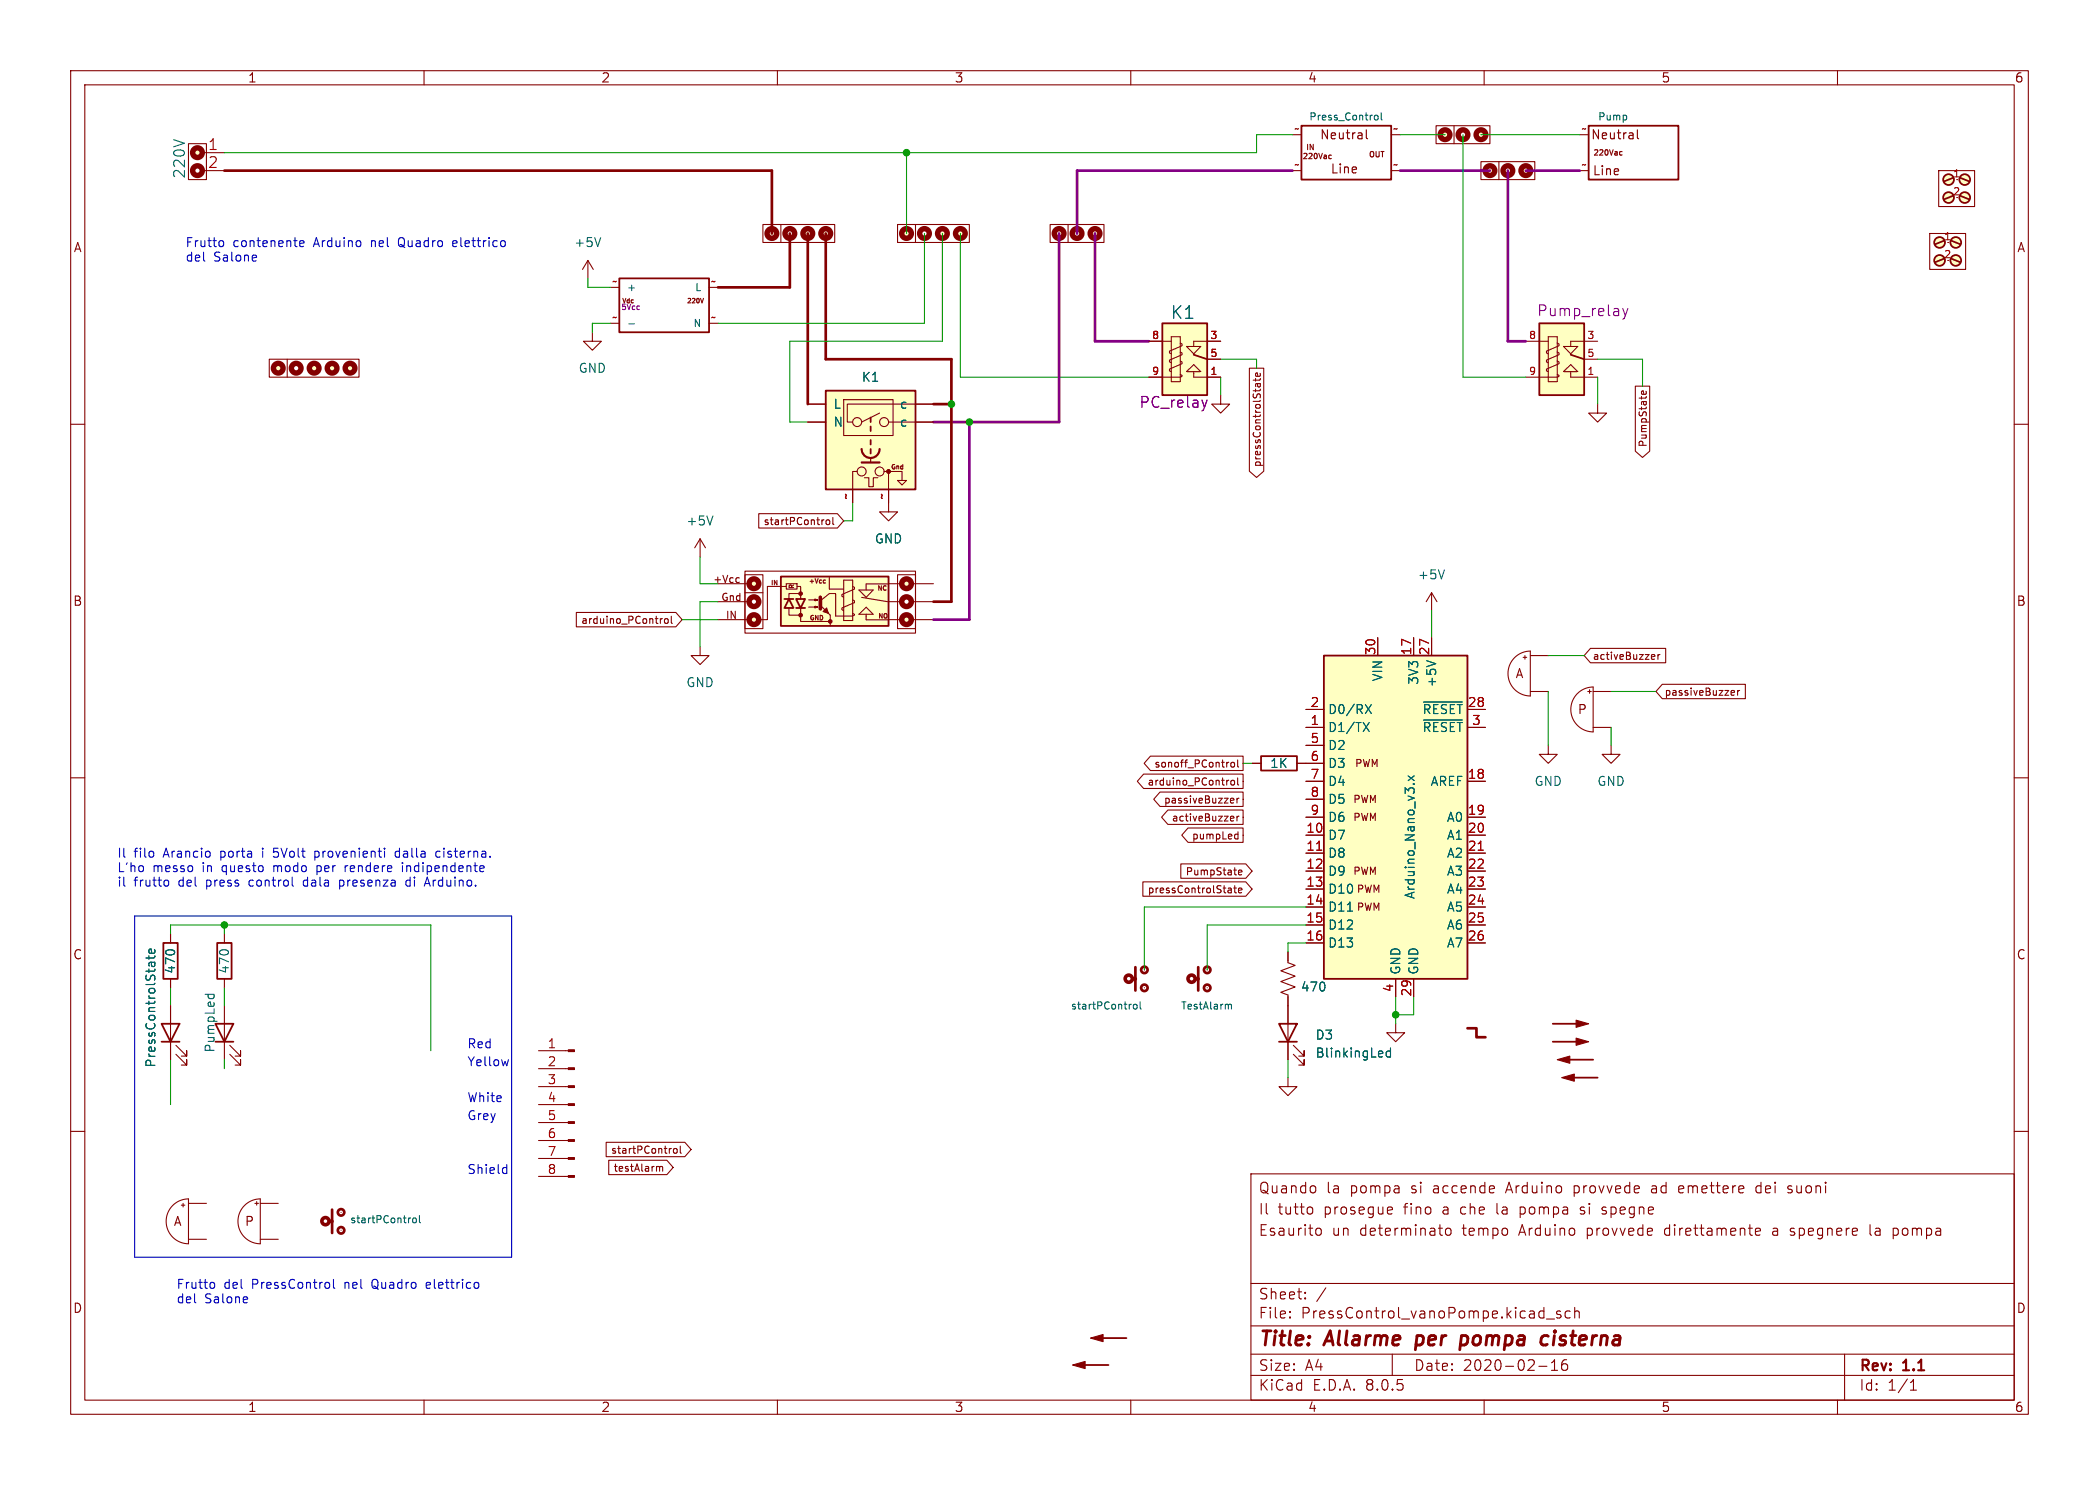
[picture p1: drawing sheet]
<svg xmlns="http://www.w3.org/2000/svg" width="297mm" height="210mm" viewBox="0 0 297 210" stroke-linecap="round" stroke-linejoin="round" font-family="sans-serif">
<g fill="none" stroke="#840000" stroke-width=".15">
<path d="M10 10h277v190h-277zM12 12h273v186h-273zM60 10v2M110 10v2M160 10v2M210 10v2M260 10v2M26.7 20.3h2.5v5.1h-2.5zM28.6 21.6h3.1M28.6 24.1h3.1M83.2 36.8l.7 1.3M83.2 36.8v2.6"/>
<path d="M83.2 36.8l-.8 1.3M107.9 31.8h10.2v2.5h-10.2zM110.5 31.8v2.5M10 60h2M38.1 50.8h12.7v2.5h-12.7zM40.6 50.8v2.5M83.8 47v1.3h-1.3l1.3 1.2 1.3-1.2h-1.3M86.4 40.6h1.2M86.4 45.7h1.2M99.5 42.2l-.2 .6M100.3 40.6h1.3M100.3 45.7h1.3"/>
<path d="M285 60h2M10 110h2M177.2 108h1.2M183.5 108h1.3M285 110h2M24.1 132.1v1.3M24.1 138.4v1.3M31.7 132.1v1.3M31.7 138.4v1.3M182.2 134.6v1.5l1.1 .4-2.1 .8 2.1 .7-2.1 .8 2.1 .8-2.1 .7 1 .4v9.2M10 160h2M24.1 142.2v7.7"/>
<path d="M24.9 149.1l1.5 1.5v-.7v.7h-.7M24.9 147.8l1.5 1.6v-.8v.8h-.7M31.7 142.2v7.7M32.5 149.1l1.5 1.5v-.7v.7h-.7M32.5 147.8l1.5 1.6v-.8v.8h-.7M76.2 158.8h4.2M76.2 156.2h4.2M76.2 153.7h4.2M76.2 151.1h4.2M76.2 148.6h4.2M182.2 152.4v1.3h1.3l-1.3 1.2-1.2-1.2h1.2M183 149.1l1.5 1.5v-.7v.7h-.7"/>
<path d="M183 147.8l1.5 1.6v-.8v.8h-.7M197.5 144.8v1.3h1.3l-1.3 1.2-1.3-1.2h1.3M285 160h2M76.2 166.4h4.2M76.2 163.8h4.2M76.2 161.3h4.2M177 166h108v32h-108zM185.5 170.7l.2 .3v.4l-.2 .3M186 167.8l.2 .2v.4l-.2 .2M186.3 173.8a.41 .41 0 0 1 .7 .2v.4a.41 .41 0 0 1-.7 .2M196.5 170.7l.5 .1v.3l-.7 .1M197 171.6l-.5 .1"/>
<path d="M204.6 173.8a.41 .41 0 0 1 .4-.1 .41 .41 0 0 1 .3 .3v.4a.41 .41 0 0 1-.4 .3 .41 .41 0 0 1-.4-.3zM215.1 170.7v1.5M215.1 171.6l.1 .1M215.2 170.7l-.1 .1M223.6 171.6l.4 .1M223.8 170.7l-.2 .2 .1 .2 .1 .1M226.7 171.6l.4 .1M227.1 170.7l-.4 .1v.1v.2l.4 .1M233.7 168.2v.1v.3M238 167.7h-.3l-.2 .2 .1 .7 .4 .1M238.2 168.1l-.7 .1M248.4 174.2l.7-.1-.1-.3-.4-.1-.2 .2 .1 .7 .1 .1 .4-.1"/>
<path d="M249 167.7l-.4 .1-.1 .2v.6l.2 .1h.3M250.9 174.2l-.1 .1 .1 .3M253 168.6l.1 .1 .4-.1M253.3 174.6l.4 .1M253.3 174l.2 .2M253.5 173.7l-.2 .2M253.5 167.8l-.3-.1-.2 .2v.2l.5 .2M264.6 173.2v1.3l.2 .2M267.9 173.8l.1-.1 .5 .1M267.9 174.6l.1 .1 .5-.1M267.9 173.7v1.5M60 198v2"/>
<path d="M110 198v2M160 198v2M177 194.5h108M177 191.5h108M177 187.5h108M177 181.5h108M182.5 186.3h.1l-.1 .1M182.5 186.3v.1M182.5 185.5v.1M182.5 185.5h.1l-.1 .1M184.7 183.6v.1M184.7 183.6h-.1l.1 .1"/>
<path d="M184.7 182.8v.1M184.7 182.8h-.1l.1 .1M187.6 182.1l-1.3 2M197 191.5v3M210 198v2M217.7 193.2h1.2M218.8 186.5h1.2M219.5 193.8h.9M219.5 192.7l.5-.4v1.5M220.8 185.5l-.3-.1-.3 .2 .1 .2 .5 .2 .1 .1-.1 .2-.1 .1-.5-.1M221.7 192.3a.59 .59 0 0 0-.7 .6v.6l.1 .2 .4 .1 .2-.1 .1-.5-.1-.3h-.5l-.2 .3M222.2 185.5l-.5-.1-.2 .3v.4l.1 .2 .1 .1 .5-.1"/>
<path d="M222.8 185.5a.37 .37 0 0 1 .7 .1v.8M222.8 184.9v1.5M260 198v2M261 191.5v6.5M270.3 196.6h.9M270.3 195.5l.4-.4v1.5"/>
</g>
<path d="M200.5 188.9l-.2 2M206.6 190.1l.2 .1 .6-.1M206.8 189l.2-.1 .6 .1M218.3 189l.2-.1 .6 .1M218.9 190.1l-.6 .1M219.9 188.9l-.1 1.3" fill="none" stroke="#840000" stroke-width=".4"/>
<path d="M87.6 39.4h12.7v7.6h-12.7zM178.4 106.9h5.1v2.1h-5.1zM23.1 133.4h2v5h-2zM30.7 133.4h2.1v5h-2.1zM22.9 144.8h2.5l-1.3 2.5zM22.9 147.3h2.5M30.5 144.8h2.5l-1.3 2.5zM30.5 147.3h2.5M181 144.8h2.5l-1.3 2.5zM181 147.3h2.5M152.8 193h4" fill="none" stroke="#840000" stroke-width=".25"/>
<g fill="none" stroke="#006464" stroke-width=".15">
<path d="M85 33.6l-.4 1.3M89 45.8h.8M21.1 135.2v.5M21.4 136.1v.1M21.9 136.1v.1M21.9 134.3v.3l-.2 .2h-.6v-.5l.3-.1 .1 .6M21.9 136.1h-.6l-.2 .2M21.9 135.2v.2l-.2 .1h-1.1M29 140.6h1.3M29.5 140.6v.4M30.2 140.6l.1 .4M196.7 148.2v1.3"/>
<path d="M196.7 148.7l-.3-.1-.3 .3v.3l.2 .2h.4"/>
</g>
<g fill="#840000" stroke="#840000" stroke-width=".15">
<path d="M80.4 166.2h.9v.3h-.9z"/>
<path d="M80.4 163.7h.9v.3h-.9z"/>
<path d="M80.4 161.2h.9v.2h-.9z"/>
<path d="M80.4 158.6h.9v.3h-.9z"/>
<path d="M80.4 156.1h.9v.2h-.9z"/>
<path d="M80.4 153.5h.9v.3h-.9z"/>
<path d="M80.4 151h.9v.3h-.9z"/>
<path d="M80.4 148.5h.9v.2h-.9z"/>
<path d="M151.8 193l1.7-.5v1z"/>
</g>
<g fill="#ffffc2" stroke="#ffffc2" stroke-width=".14">
<circle cx="49.5" cy="52.1" r=".69"/>
<circle cx="47" cy="52.1" r=".69"/>
<circle cx="44.4" cy="52.1" r=".69"/>
<circle cx="39.4" cy="52.1" r=".69"/>
<circle cx="27.9" cy="21.6" r=".69"/>
<circle cx="116.8" cy="33" r=".69"/>
<circle cx="114.3" cy="33" r=".69"/>
<circle cx="109.2" cy="33" r=".69"/>
</g>
<g fill="none" stroke="#840000" stroke-width=".76">
<circle cx="27.9" cy="24.1" r=".69"/>
<circle cx="27.9" cy="21.6" r=".69"/>
<circle cx="109.2" cy="33" r=".69"/>
<circle cx="111.8" cy="33" r=".69"/>
<circle cx="114.3" cy="33" r=".69"/>
<circle cx="116.8" cy="33" r=".69"/>
<circle cx="39.4" cy="52.1" r=".69"/>
<circle cx="41.9" cy="52.1" r=".69"/>
<circle cx="44.4" cy="52.1" r=".69"/>
<circle cx="47" cy="52.1" r=".69"/>
<circle cx="49.5" cy="52.1" r=".69"/>
</g>
<path d="M187.3 92.7h20.3v45.7h-20.3z" fill="#ffffc2"/>
<path d="M187.3 92.7h20.3v45.7h-20.3z" fill="none" stroke="#840000" stroke-width=".25"/>
<g fill="none" stroke="#840000" stroke-width=".15">
<path d="M209.5 22.9h7.7v2.5h-7.7zM212.1 22.9v2.5M194.9 90.2v2.5M200 90.2v2.5M202.6 90.2v2.5M184.8 102.9h2.5M184.8 118.1h2.5M184.8 110.5h2.5M184.8 115.6h2.5M184.8 100.3h2.5M184.8 105.4h2.5M184.8 108h2.5"/>
<path d="M184.8 113h2.5M207.6 102.9h2.6M207.6 118.1h2.6M207.6 110.5h2.6M207.6 115.6h2.6M207.6 100.3h2.6M184.8 120.7h2.5M184.8 123.2h2.5M184.8 125.7h2.5M184.8 128.3h2.5M184.8 130.8h2.5M184.8 133.4h2.5"/>
<path d="M197.5 138.4v2.6M200 138.4v2.6M207.6 120.7h2.6M207.6 123.2h2.6M207.6 125.7h2.6M207.6 128.3h2.6M207.6 130.8h2.6M207.6 133.4h2.6"/>
</g>
<path d="M193.2 99.6l.8 1.3M194 99.6l-.8 1.3M201.4 99.3h5.5M201.9 93.4l1.2 .5M192.9 102.2l.8 1.2M193.7 102.2l-.8 1.2M199.2 109.7l.9 .7M200 110.9h.1M200.1 109.7l-.9 .7M201.4 101.8h5.5M190.7 128.8h.7" fill="none" stroke="#006464" stroke-width=".15"/>
<path d="M186.3 120.2h.7M209.2 120.2h.7" fill="none" stroke="#a90000" stroke-width=".15"/>
<g fill="#ffffc2" stroke="#ffffc2" stroke-width=".14">
<circle cx="215.9" cy="24.1" r=".69"/>
<circle cx="210.8" cy="24.1" r=".69"/>
</g>
<g fill="none" stroke="#840000" stroke-width=".76">
<circle cx="210.8" cy="24.1" r=".69"/>
<circle cx="213.4" cy="24.1" r=".69"/>
<circle cx="215.9" cy="24.1" r=".69"/>
</g>
<path d="M164.5 45.7h6.3v10.2h-6.3z" fill="#ffffc2"/>
<g fill="none" stroke="#840000" stroke-width=".25">
<path d="M184.1 17.8h12.7v7.6h-12.7zM224.8 17.8h12.7v7.6h-12.7zM275.1 36.6l-1.3 .5M275.1 34l-1.3 .5M276.1 36.6l1.3 .5M276.1 34l1.3 .5M276.4 27.7l-1.3 .5M276.4 25.1l-1.3 .6M277.4 27.7l1.2 .5M277.4 25.1l1.2 .6M164.5 45.7h6.3v10.2h-6.3zM168.9 50.2l1.9 .6"/>
<circle cx="274.4" cy="34.3" r=".76"/>
<circle cx="274.4" cy="36.8" r=".76"/>
<circle cx="275.7" cy="27.9" r=".76"/>
<circle cx="275.7" cy="25.4" r=".76"/>
<circle cx="276.7" cy="34.3" r=".76"/>
<circle cx="276.7" cy="36.8" r=".76"/>
<circle cx="278" cy="25.4" r=".76"/>
<circle cx="278" cy="27.9" r=".76"/>
</g>
<g fill="none" stroke="#840000" stroke-width=".15">
<path d="M182.9 19.1h1.2M196.8 19.1h1.3M203.2 17.8h7.6v2.5h-7.6zM205.7 17.8v2.5M223.5 19.1h1.3M148.6 31.8h7.6v2.5h-7.6zM151.1 31.8v2.5M182.9 24.1h1.2M188.1 22.4h.3M188.1 22h.3M196.8 24.1h1.3M223.5 24.1h1.3"/>
<path d="M229.2 21.9h.3M229.2 21.5h.3M273 33h5.1v5.1h-5.1zM274.3 24.1h5.1v5.1h-5.1zM162.6 48.3h3.1M165.7 47.6h1.3v6.4h-1.3zM167 53l.3 .1v.1l-.3 .1h-4.4M167 51.1l.3 .1v.2l-1.8 .8v.3l.2 .1M167 49.8l.3 .1v.3l-1.8 .7v.3l.2 .1M167 48.5l.3 .1v.3l-1.8 .8v.2l.2 .1M167.9 52.6l1-1 1 1zM167.9 49h2l-1 1z"/>
<path d="M168.9 52.6v.7h3.8M170.8 50.8h1.9M172.7 55.9v1.3h-1.3l1.3 1.2 1.3-1.2h-1.3M172.7 48.3h-3.8v.6M226.1 57.2v1.2h1.2l-1.2 1.3-1.3-1.3h1.3M202.6 83.8l-.8 1.3M202.6 83.8v2.6M202.6 83.8l.7 1.3"/>
</g>
<path d="M170.8 56.6l-.4 1" fill="none" stroke="#840084" stroke-width=".15"/>
<g fill="#ffffc2" stroke="#ffffc2" stroke-width=".14">
<circle cx="274.4" cy="36.8" r=".76"/>
<circle cx="274.4" cy="34.3" r=".76"/>
<circle cx="276.7" cy="36.8" r=".76"/>
<circle cx="276.7" cy="34.3" r=".76"/>
<circle cx="275.7" cy="27.9" r=".76"/>
<circle cx="275.7" cy="25.4" r=".76"/>
<circle cx="278" cy="27.9" r=".76"/>
<circle cx="278" cy="25.4" r=".76"/>
<circle cx="154.9" cy="33" r=".69"/>
<circle cx="149.9" cy="33" r=".69"/>
<circle cx="209.5" cy="19" r=".69"/>
<circle cx="204.5" cy="19" r=".69"/>
</g>
<path d="M193.3 18.4v1l.2 .2M231.7 18.4v1l.2 .2" fill="none" stroke="#840000" stroke-width=".16"/>
<path d="M194.5 16.5l.2-.2h.2l.1 .2-.1 .4-.2 .1-.2-.2M195.4 16v.8l.2 .2M230.1 16.4v.5M204.4 80.6l-.4 1.3" fill="none" stroke="#006464" stroke-width=".15"/>
<g fill="none" stroke="#840000" stroke-width=".76">
<circle cx="204.5" cy="19" r=".69"/>
<circle cx="207" cy="19" r=".69"/>
<circle cx="209.5" cy="19" r=".69"/>
<circle cx="149.9" cy="33" r=".69"/>
<circle cx="152.4" cy="33" r=".69"/>
<circle cx="154.9" cy="33" r=".69"/>
</g>
<path d="M217.8 45.7h6.4v10.2h-6.4z" fill="#ffffc2"/>
<path d="M217.8 45.7h6.4v10.2h-6.4zM222.2 50.2l2 .6M219.7 144.8h4.1M155.3 189.2h4.1" fill="none" stroke="#840000" stroke-width=".25"/>
<g fill="none" stroke="#840000" stroke-width=".15">
<path d="M215.9 48.3h3.2M219.1 47.6h1.2v6.4h-1.2zM220.3 53l.3 .1v.1l-.3 .1h-4.4M220.3 51.1l.3 .1v.2l-1.8 .8v.3l.3 .1M220.3 49.8l.3 .1v.3l-1.8 .7v.3l.3 .1M220.3 48.5l.3 .1v.3l-1.8 .8v.2l.3 .1M221.2 52.6l1-1 1 1zM221.2 49h2l-1 1zM222.2 52.6v.7h3.9M224.2 50.8h1.9M226.1 48.3h-3.9v.6M99.1 76.2l-.8 1.3"/>
<path d="M99.1 76.2v2.5M99.1 76.2l.7 1.3M219.1 105.4v1.3h1.2l-1.2 1.3-1.3-1.3h1.3M161.9 137.2h.1M161.9 139.7h.1M24.4 170.5a3.2 3.2 0 0 1 2.3-1v6.4a3.2 3.2 0 0 1-2.9-2 3.2 3.2 0 0 1 .6-3.4zM25.7 170.4h.5M25.9 170.2v.5M26.7 170.2h2.5M26.7 175.3h2.5M34.6 170.5a3.2 3.2 0 0 1 2.2-1v6.4a3.2 3.2 0 0 1-2.9-2 3.2 3.2 0 0 1 .7-3.4zM36.1 170.2h.5"/>
<path d="M36.3 169.9v.5M36.8 170.2h2.6M36.8 175.3h2.6M48.3 171.5h.1M48.3 174h.1"/>
</g>
<path d="M229.6 43.6l.4 1M230 44.6l-.2 .4-.2 .1M230.3 43.6l-.3 1" fill="none" stroke="#840084" stroke-width=".15"/>
<g fill="none" stroke="#840000" stroke-width=".38">
<path d="M160.7 136.8v3.3M47 171.1v3.3"/>
<circle cx="161.9" cy="139.7" r=".46"/>
<circle cx="161.9" cy="137.2" r=".46"/>
<circle cx="48.3" cy="171.5" r=".46"/>
<circle cx="48.3" cy="174" r=".46"/>
</g>
<g fill="none" stroke="#840000" stroke-width=".51">
<path d="M160.3 138.4h.4M46.6 172.7h.4"/>
<circle cx="159.7" cy="138.4" r=".51"/>
<circle cx="46.1" cy="172.7" r=".51"/>
</g>
<path d="M100.9 73l-.4 1.2M160.4 142.1l.2-.1 .2 .1 .1 .4-.1 .2h-.2l-.2-.1zM161.3 141.7v.9l.2 .1M58.5 172.3h.2l.2 .1v.3l-.2 .2h-.2l-.1-.2zM59.4 171.9v.9l.1 .1" fill="none" stroke="#006464" stroke-width=".15"/>
<g fill="#840000" stroke="#840000" stroke-width=".15">
<path d="M154.3 189.2l1.8-.5v1z"/>
<path d="M223 144.3l1.8 .5-1.8 .5z"/>
</g>
<path d="M116.8 55.2h12.7v14h-12.7z" fill="#ffffc2"/>
<g fill="none" stroke="#840000" stroke-width=".15">
<path d="M114.3 59.7h2.5M114.3 57.2h2.5M119.4 56.5h7v5.1h-7zM124.5 58.4l-2.6 1.3M125.7 59.7h6.4M132.1 57.2h-12.2v2.5h.7M121.3 66.7h-.7v2.5M122.3 67.6h.6v1.2h.7v-1.2h.6M123.2 64.8v.6M125.1 66.7h.6v2.5M125.7 66.7h1.9v1.2M127 67.9h1.3l-.7 .7z"/>
<circle cx="121.3" cy="59.7" r=".63"/>
<circle cx="125.1" cy="59.7" r=".63"/>
<circle cx="121.9" cy="66.7" r=".63"/>
<circle cx="124.5" cy="66.7" r=".63"/>
</g>
<path d="M116.8 55.2h12.7v14h-12.7zM123.2 59.1v.6M123.2 60.3v.7M123.2 62.2v.7M123.2 63.5v.6M219.7 147.3h4.1M221.4 149.9h4M222 152.4h4.1" fill="none" stroke="#840000" stroke-width=".25"/>
<path d="M121.9 63.5a1.27 1.27 0 0 0 1.3 1.3 1.27 1.27 0 0 0 1.3-1.3M121.9 65.4h2.6" fill="none" stroke="#840000" stroke-width=".3"/>
<g fill="#840000" stroke="#840000" stroke-width=".15">
<path d="M220.3 149.9l1.8-.5v1z"/>
<path d="M221 152.4l1.8-.5v1z"/>
<path d="M223 146.8l1.8 .5-1.8 .5z"/>
<circle cx="125.7" cy="66.7" r=".28"/>
</g>
<path d="M207.6 145.4h1.3v1.3h1.3" fill="none" stroke="#840000" stroke-width=".38"/>
<g fill="#ffffc2" stroke="#ffffc2" stroke-width=".14">
<circle cx="106.7" cy="87.6" r=".69"/>
<circle cx="106.7" cy="82.5" r=".69"/>
<circle cx="128.3" cy="87.6" r=".69"/>
<circle cx="128.3" cy="82.5" r=".69"/>
</g>
<path d="M110.5 81.5h15.2v7h-15.2z" fill="#ffffc2"/>
<g fill="none" stroke="#840000" stroke-width=".15">
<path d="M127 31.8h10.2v2.5h-10.2zM129.5 31.8v2.5M114.3 57.2h2.5M114.3 59.7h2.5M129.5 57.2h2.6M129.5 59.7h2.6M162.6 53.3h1.9M162.6 48.3h1.9M170.8 53.3h1.9M170.8 48.3h1.9M170.8 50.8h1.9M176.8 52.1h2v14.5l-1 .9-1-.9z"/>
<path d="M177.7 53.5v.4M177.9 54.2v.4M178.3 52.8v.3l-.1 .1h-.5v-.4l.2-.1 .1 .5M178.3 54.2v.4M178.3 54.2h-.5l-.1 .2v.2M178.3 53.5l-.1 .3h-.9M231.4 54.6h2v9.2l-1 .9-1-.9zM232.9 55.3v.3l-.1 .2-.5-.1v-.4h.2l.1 .5M107.4 72.6h11.1l.9 1.1-.9 1h-11.1zM116.5 73.5h.1M116.9 73.6l.2-.1 .3 .1v.4l-.1 .1-.2 .1-.2-.1zM117.8 73.2v.8l.2 .2"/>
<path d="M125.7 71.1v1.3h1.3l-1.3 1.3-1.2-1.3h1.2M81.5 86.6h14.1l.9 1-.9 1h-14.1zM93.7 87.5l-.2 .1M94.1 87.5h.3l.2 .2v.3l-.2 .2-.3-.1-.1-.1zM95 87.1v.9l.1 .2M99.1 91.4v1.3h1.2l-1.2 1.3-1.3-1.3h1.3M101.6 87.6h4.4M101.6 85.1h4.4M101.6 82.6h4.4M104.6 84.2l.1 .1M104.6 81.7h-.3l-.2 .2 .1 .4h.4M104.7 83.9v1"/>
<path d="M104.7 84.9h-.1M105.4 80.8h24.1v8.7h-24.1zM105.4 81.3h2.5v7.6h-2.5zM105.4 83.8h2.5M111.3 82.9h-2.7v4.7h-1.3M111.3 82.6h1.5v.7h-1.5zM111.6 86v1h1.7M112.8 82.9h.5v1.8M113.3 86v1.9h4.2M113.3 83.9h-1.7v.8M114.4 85.9h1.3l-.4 .1v-.3l.4 .2M114.4 84.8h1.3l-.4 .2v-.3l.4 .1"/>
<path d="M116.1 85l1.2-1.1h.9v3.2h2.4l.3-.1v-.1l-.3-.2M116.6 82l.2 .1M116.8 82.4l-.2 .1M117.3 81.7v1.6h2.1M117.5 87v1.5M119.4 82h1.2v5.8h-1.2zM120.6 84.8l.3 .2v.2l-1.8 .8v.2l.3 .2M120.6 82.9l.3 .2v.2l-1.8 .8v.2l.3 .2M121.5 86.9l1.1-1 .9 1zM121.5 83.4h2l-.9 1.1zM121.9 84.5l3.8 .6M122.6 86.9v.8h3.1"/>
<path d="M125.7 87.6h1.7M125.7 85.1h1.8M127 81.3h2.5v7.6h-2.5zM127.6 82.6h-5v.8M128.9 87.6h3.2M128.9 85.1h3.2M128.9 82.6h3.2M194.9 90.2v2.5M200 90.2v2.5M202.6 90.2v2.5M214.3 93a3.2 3.2 0 0 1 2.2-.9v6.3a3.2 3.2 0 0 1-2.9-1.9 3.2 3.2 0 0 1 .7-3.5zM215.5 93h.5"/>
<path d="M215.8 92.7v.5M216.5 92.7h2.6M216.5 97.8h2.6M223.2 98.1a3.2 3.2 0 0 1 2.2-.9v6.3a3.2 3.2 0 0 1-2.9-2 3.2 3.2 0 0 1 .7-3.4zM224.7 97.8h.5M224.9 97.5v.5M225 91.7h10.7v2h-10.7l-.8-1zM225.4 97.8h2.6M233.8 92.6h.3l.1 .2-.5 .1M234.1 93.2h-.3M234.6 92.6v.6M234.9 92.6l-.3 .2"/>
<path d="M235.2 96.8h11.8v2h-11.8l-.9-1zM245.1 97.6l.3 .1v.2l-.5 .1M245.4 98.3h-.3M245.9 97.6v.7M246.2 97.6l-.3 .2M161.8 109.5h14.1v2h-14.1l-.9-1zM162.8 106.9h13.1v2.1h-13.1l-.9-1zM164.1 112h11.8v2h-11.8l-.9-1zM165.2 114.6h10.7v2h-10.7l-.8-1zM168.1 117.1h7.8v2h-7.8l-.9-1zM173.9 107.8l-.2 .1M173.9 110.3l-.3 .1"/>
<path d="M174.2 107.9l.1-.1 .3 .1 .1 .4-.1 .1-.3 .1-.1-.1zM174.2 110.4l.1-.1 .3 .1 .1 .4-.1 .2h-.3l-.1-.1zM174.3 115.4l.2 .1 .1 .2-.5 .1M174.3 112.9h.2l.1 .2-.5 .1M174.5 116.1h-.2M174.5 113.5l-.2 .1M174.8 118.6h.4M174.8 118h.4M175 112.9v.7M175 115.4v.7M175.1 107.5v.8l.2 .2M175.1 110v.9l.2 .1"/>
<path d="M175.2 117.6v1M175.3 115.4l-.3 .2M175.3 112.9l-.3 .2M177.2 108h1.2M183.5 108h3.8M184.8 102.9h2.5M184.8 118.1h2.5M184.8 110.5h2.5M184.8 115.6h2.5M184.8 100.3h2.5M184.8 105.4h2.5M184.8 113h2.5"/>
<path d="M207.6 102.9h2.6M207.6 118.1h2.6M207.6 110.5h2.6M207.6 115.6h2.6M207.6 100.3h2.6M225.4 102.9h2.6M228 105.4v1.3h1.2l-1.2 1.3-1.3-1.3h1.3M24.1 132.1v1.3M24.1 138.4v1.3M161.7 124.7h14.6l.9 1-.9 1h-14.6zM167.1 122.2h9.2l.9 1-.9 1h-9.2zM170.8 137.2h.1"/>
<path d="M170.8 139.7h.1M173.9 125.6h.2l.1 .1v.6M174.2 126.2l-.3 .1M174.2 125.8l-.3 .1M174.6 125.6h.4M174.7 125.2v.9l.3 .2M175.2 125.9l.5-.1v-.2h-.3l-.2 .1 .1 .5h.4M175.2 123.4l.5-.1v-.2l-.3-.1-.2 .2 .1 .5h.4M182.2 134.6v1.3M184.8 120.7h2.5M184.8 123.2h2.5M184.8 125.7h2.5"/>
<path d="M184.8 128.3h2.5M184.8 130.8h2.5M184.8 133.4h2.5M197.5 138.4v2.6M200 138.4v2.6M207.6 120.7h2.6M207.6 123.2h2.6M207.6 125.7h2.6M207.6 128.3h2.6M207.6 130.8h2.6M207.6 133.4h2.6M24.1 142.2v2.6"/>
<path d="M24.1 147.3v2.6M182.2 141v3.8M182.2 147.3v2.6M85.8 161.5h11.1l.9 1.1-.9 1h-11.1zM86.1 164.1h8.3l.8 1-.8 1h-8.3zM93 165l.3 .1M93.3 165.1l.2-.1h.2l.1 .6M93.3 165.1v.5M94.9 162.4h.1M95.4 162.5l.2-.1 .2 .2v.3l-.2 .2-.2-.1-.1-.1zM96.3 162.1v.8l.1 .2"/>
</g>
<g fill="none" stroke="#840000" stroke-width=".76">
<circle cx="128.3" cy="33" r=".69"/>
<circle cx="130.8" cy="33" r=".69"/>
<circle cx="133.3" cy="33" r=".69"/>
<circle cx="135.9" cy="33" r=".69"/>
<circle cx="106.7" cy="85.1" r=".69"/>
<circle cx="106.7" cy="82.5" r=".69"/>
<circle cx="106.7" cy="87.6" r=".69"/>
<circle cx="128.3" cy="85.1" r=".69"/>
<circle cx="128.3" cy="82.5" r=".69"/>
<circle cx="128.3" cy="87.6" r=".69"/>
</g>
<path d="M110.5 81.5h15.2v7h-15.2zM111 84.7h1.3M111.6 84.7l.7 1.3h-1.3zM112.6 84.7h1.3l-.6 1.3zM112.6 86h1.3" fill="none" stroke="#840000" stroke-width=".25"/>
<g fill="#840000" stroke="#840000" stroke-width=".15">
<path d="M116.2 85.7l1.3 1.3z"/>
<path d="M116.5 86.5l.5-.5 .2 .7z"/>
<circle cx="113.3" cy="87" r=".25"/>
<circle cx="113.3" cy="83.9" r=".25"/>
<circle cx="117.5" cy="87.9" r=".25"/>
</g>
<g fill="none" stroke="#840000" stroke-width=".51">
<path d="M116.1 84.5v1.6M169.2 138.4h.3"/>
<circle cx="168.6" cy="138.4" r=".51"/>
</g>
<g fill="none" stroke="#840000" stroke-width=".38">
<path d="M31.7 24.1h77.5v8.9M111.8 33v7.6h-10.2M114.3 33v24.2M116.8 33v17.8h17.8v34.3h-2.5M132.1 57.2h2.5M169.5 136.8v3.3"/>
<circle cx="170.8" cy="139.7" r=".46"/>
<circle cx="170.8" cy="137.2" r=".46"/>
</g>
<g fill="none" stroke="#006464" stroke-width=".15">
<path d="M193.2 99.6l.8 1.3M194 99.6l-.8 1.3M201.4 99.3h5.5M201.9 93.4l1.2 .5M192.9 102.2l.8 1.2M193.7 102.2l-.8 1.2M199.2 109.7l.9 .7M200 110.9h.1M200.1 109.7l-.9 .7M201.4 101.8h5.5M21.1 135.2v.5M21.4 136.1v.1"/>
<path d="M21.9 136.1v.1M21.9 134.3v.3l-.2 .2h-.6v-.5l.3-.1 .1 .6M21.9 136.1h-.6l-.2 .2M21.9 135.2v.2l-.2 .1h-1.1M190.7 128.8h.7M173.8 142.2l.2-.2 .2 .1 .1 .6M196.7 148.2v1.3M196.7 148.7l-.3-.1-.3 .3v.3l.2 .2h.4"/>
</g>
<g fill="#ffffc2" stroke="#ffffc2" stroke-width=".14">
<circle cx="135.9" cy="33" r=".69"/>
<circle cx="133.3" cy="33" r=".69"/>
<circle cx="128.3" cy="33" r=".69"/>
</g>
<g fill="none" stroke="#0000c2" stroke-width=".15">
<path d="M31.2 34l.3 .1 .1 .2v.5l-.4 .1M36.2 36.1l.1 .3-.6 .1M42.4 34.5l.6-.2v-.2l-.4-.1-.2 .2 .1 .6h.5M64.2 34l-.1 .2v.5l.1 .2M64.7 34.3l-.6 .2M71.4 34.2v.6M37.2 120v.1M39.3 120h-.6v.6l.2-.2M19 129.5h53.4v48.3h-53.4zM23.4 124.5h.3l.2 .2-.1 .5-.4 .1M37.2 120.4v.8M38.7 121.1l.2 .1"/>
<path d="M41.4 125.3h.1M43 124.5l-.1 .2v.4l.1 .2M44.5 120.4v1.3M44.5 121.2h.4M44.9 122.4v1.3M44.9 123.2l.1 .1M44.9 120.4h-.4M45 122.4l-.1 .1M48.1 125.3h.3M48.1 124.5v1.2M48.4 124.5h-.3M48.8 122.4v.9"/>
<path d="M49.2 122.4l-.2 .1-.2 .2M56.5 120.4h-.3l-.3 .2v.4l.1 .2h.5M56.9 122v.1M56.9 122.4v.9M58 124.5h-.3l-.3 .2v.4l.2 .2h.4M60 125.3l.5-1.3 .4 1.3M60.2 125h.6M62.3 120.4h-.4l-.2 .2v.4l.1 .2h.5M71.9 149.9l-.2 .8M71.3 165.1l.4 .1M71.7 164.7v1.3M71.7 165.9l-.4 .1"/>
<path d="M30 181.4h.3l.1 .2-.1 .5-.3 .1M35 183.5v.2l-.6 .1M46.4 181.4l.2 .2v.4l-.2 .2M47.2 180.9v1.1l.2 .2M60.5 181.4l-.2 .1v.5l.2 .2M60.9 181.7l-.6 .1M67.7 181.5v.6"/>
</g>
<path d="M149.9 33v26.7h-17.8M154.9 33v15.3h7.7M182.9 24.1h-30.5v8.9M198.1 24.1h12.7M213.4 24.1v24.2h2.5M215.9 24.1h7.6M137.2 59.7v27.9h-5.1" fill="none" stroke="#840084" stroke-width=".38"/>
<g fill="none" stroke="#009600" stroke-width=".15">
<path d="M182.9 19.1h-5.1v2.5h-146.1M198.1 19.1h6.4M207 19.1v34.2h8.9M209.5 19.1h14M83.2 39.4v1.2h3.2M128.3 21.6v11.4M130.8 33v12.7h-29.2M133.3 33v15.3h-21.5v11.4h2.5M135.9 33v20.3h26.7M86.4 45.7h-2.6v1.3M172.7 53.3v2.6M172.7 50.8h5.1v1.3"/>
<path d="M226.1 50.8h6.3v3.8M226.1 53.3v3.9M99.1 78.7v3.9h2.5M120.6 71.1v2.6h-1.2M96.5 87.6h5.1M101.6 85.1h-2.5v6.3M202.6 86.4v3.8M219.1 92.7h5.1M219.1 97.8v7.6M228 97.8h6.3M175.9 108h1.3M228 102.9v2.5"/>
<path d="M24.1 132.1v-1.3h36.9v17.8M24.1 139.7v2.5M31.7 130.8v1.3M31.7 139.7v2.5M184.8 128.3h-22.9v8.9M184.8 133.4h-2.6v1.2M184.8 130.8h-14v6.4M24.1 149.9v6.3M31.7 149.9v1.2M182.2 149.9v2.5M197.5 141v3.8M200 141v2.5h-2.5"/>
</g>
<path d="M170.8 56.6l-.4 1" fill="none" stroke="#840084" stroke-width=".15"/>
<path d="M186.3 120.2h.7M209.2 120.2h.7" fill="none" stroke="#a90000" stroke-width=".15"/>
<g fill="#009600" stroke="#009600" stroke-width=".15">
<circle cx="137.2" cy="59.7" r=".46"/>
<circle cx="134.6" cy="57.2" r=".46"/>
<circle cx="31.7" cy="130.8" r=".46"/>
<circle cx="128.3" cy="21.6" r=".46"/>
<circle cx="197.5" cy="143.5" r=".46"/>
</g>
<g font-size="2.8" fill="#840000">
<text x="178" y="190.9">Title:</text>
<text x="187.7" y="190.9">Allarme</text>
<text x="201.2" y="190.9">per</text>
<text x="208.3" y="190.9">pompa</text>
<text x="220.5" y="190.9">cisterna</text>
</g>
<text font-size="2.5" fill="#006464" x="165.6" y="45.3">K1</text>
<g font-size="2.1" fill="#a90000">
<text x="29.4" y="21.3">1</text>
<text x="29.4" y="23.9">2</text>
</g>
<text font-size="2.1" fill="#006464" x="26.4" y="25.3" transform="rotate(-90 26.4 25.3)">220V</text>
<g font-size="2.1" fill="#840084">
<text x="217.4" y="44.9">Pump_relay</text>
<text x="161.1" y="57.9">PC_relay</text>
</g>
<g font-size="2.1" fill="#840000">
<text x="178" y="172">Il</text>
<text x="178" y="169">Quando</text>
<text x="180.8" y="172">tutto</text>
<text x="187.4" y="172">prosegue</text>
<text x="187.7" y="169">la</text>
<text x="191.1" y="169">pompa</text>
<text x="198.8" y="172">fino</text>
<text x="199.8" y="169">si</text>
<text x="203.1" y="169">accende</text>
<text x="204.4" y="172">a</text>
<text x="207.1" y="172">che</text>
<text x="212.3" y="172">la</text>
<text x="213.6" y="169">Arduino</text>
<text x="215.7" y="172">pompa</text>
<text x="223.2" y="169">provvede</text>
<text x="224.5" y="172">si</text>
<text x="227.7" y="172">spegne</text>
<text x="234.4" y="169">ad</text>
<text x="238.4" y="169">emettere</text>
<text x="249.5" y="169">dei</text>
<text x="254.1" y="169">suoni</text>
<text x="178" y="175">Esaurito</text>
<text x="188.4" y="175">un</text>
<text x="192.5" y="175">determinato</text>
<text x="207.1" y="175">tempo</text>
<text x="215.3" y="175">Arduino</text>
<text x="224.9" y="175">provvede</text>
<text x="236.1" y="175">direttamente</text>
<text x="251.5" y="175">a</text>
<text x="254.2" y="175">spegnere</text>
<text x="265.6" y="175">la</text>
<text x="269" y="175">pompa</text>
<text x="178" y="184">Sheet:</text>
<text x="178" y="186.7">File:</text>
<text x="184.1" y="186.7">PressControl_vanoPompe.kicad_sch</text>
<text x="178" y="196.9">KiCad</text>
<text x="178" y="194.1">Size:</text>
<text x="184.7" y="194.1">A4</text>
<text x="185.7" y="196.9">E.D.A.</text>
<text x="193.3" y="196.9">8.0.5</text>
<text x="200" y="194.1">Date:</text>
<text x="207" y="194.1">2020-02-16</text>
<text x="263" y="194.3">Rev:</text>
<text x="263" y="196.9">Id:</text>
<text x="267.1" y="196.9">1/1</text>
<text x="269.4" y="194.3">1.1</text>
</g>
<g font-size="1.8" fill="#840000">
<text x="35" y="11.9">1</text>
<text x="85" y="11.9">2</text>
<text x="135" y="11.9">3</text>
<text x="185" y="11.9">4</text>
<text x="235" y="11.9">5</text>
<text x="285" y="11.9">6</text>
<text x="186.7" y="19.9">Neutral</text>
<text x="225" y="19.9">Neutral</text>
<text x="188.2" y="24.7">Line</text>
<text x="225.3" y="25">Line</text>
<text x="10.3" y="35.9">A</text>
<text x="285.3" y="35.9">A</text>
<text x="10.3" y="85.9">B</text>
<text x="285.3" y="85.9">B</text>
<text x="214.4" y="96.1">A</text>
<text x="223.2" y="101.2">P</text>
<text x="10.3" y="135.9">C</text>
<text x="285.3" y="135.9">C</text>
<text x="24.5" y="173.6">A</text>
<text x="34.6" y="173.6">P</text>
<text x="10.3" y="185.9">D</text>
<text x="285.3" y="185.9">D</text>
<text x="35" y="199.9">1</text>
<text x="85" y="199.9">2</text>
<text x="135" y="199.9">3</text>
<text x="185" y="199.9">4</text>
<text x="235" y="199.9">5</text>
<text x="285" y="199.9">6</text>
</g>
<g font-size="1.8" fill="#0000c2">
<text x="26.2" y="35">Frutto</text>
<text x="33" y="35">contenente</text>
<text x="44.5" y="35">Arduino</text>
<text x="52.8" y="35">nel</text>
<text x="56.8" y="35">Quadro</text>
<text x="64.7" y="35">elettrico</text>
<text x="26.2" y="37.1">del</text>
<text x="30.2" y="37.1">Salone</text>
<text x="16.5" y="121.4">Il</text>
<text x="16.5" y="123.4">L'ho</text>
<text x="16.5" y="125.5">il</text>
<text x="19" y="121.4">filo</text>
<text x="19" y="125.5">frutto</text>
<text x="21.6" y="123.4">messo</text>
<text x="23.3" y="121.4">Arancio</text>
<text x="25.4" y="125.5">del</text>
<text x="28.8" y="123.4">in</text>
<text x="29.5" y="125.5">press</text>
<text x="31.5" y="121.4">porta</text>
<text x="31.7" y="123.4">questo</text>
<text x="35.7" y="125.5">control</text>
<text x="39.2" y="123.4">modo</text>
<text x="39.4" y="121.4">5Volt</text>
<text x="43.6" y="125.5">dala</text>
<text x="45.4" y="121.4">provenienti</text>
<text x="45.5" y="123.4">per</text>
<text x="48.9" y="125.5">presenza</text>
<text x="49.7" y="123.4">rendere</text>
<text x="57" y="121.4">dalla</text>
<text x="58" y="123.4">indipendente</text>
<text x="58.5" y="125.5">di</text>
<text x="61.4" y="125.5">Arduino.</text>
<text x="62.9" y="121.4">cisterna.</text>
<text x="66" y="148.3">Red</text>
<text x="66" y="150.9">Yellow</text>
<text x="66" y="156">White</text>
<text x="66" y="158.5">Grey</text>
<text x="66" y="166.1">Shield</text>
<text x="24.9" y="182.4">Frutto</text>
<text x="24.9" y="184.4">del</text>
<text x="29" y="184.4">Salone</text>
<text x="31.7" y="182.4">del</text>
<text x="35.8" y="182.4">PressControl</text>
<text x="49" y="182.4">nel</text>
<text x="53.1" y="182.4">Quadro</text>
<text x="61" y="182.4">elettrico</text>
</g>
<g font-size="1.8" fill="#006464">
<text x="81.1" y="35.2">+5V</text>
<text x="81.8" y="52.9">GND</text>
<text x="117.9" y="58">L</text>
<text x="121.8" y="54.2">K1</text>
<text x="127.2" y="58">c</text>
<text x="117.9" y="60.6">N</text>
<text x="127.2" y="60.6">c</text>
<text x="97" y="74.5">+5V</text>
<text x="123.7" y="77.1">GND</text>
<text x="200.5" y="82.1">+5V</text>
<text x="97" y="97.4">GND</text>
<text x="187.8" y="101.2">D0/RX</text>
<text x="195.8" y="96.4" transform="rotate(-90 195.8 96.4)">VIN</text>
<text x="200.9" y="96.9" transform="rotate(-90 200.9 96.9)">3V3</text>
<text x="201.2" y="101.2">~{RESET}</text>
<text x="203.4" y="97.3" transform="rotate(-90 203.4 97.3)">+5V</text>
<text x="187.8" y="103.7">D1/TX</text>
<text x="187.8" y="106.3">D2</text>
<text x="201.2" y="103.7">~{RESET}</text>
<text x="179.6" y="108.8">1K</text>
<text x="187.8" y="108.8">D3</text>
<text x="187.8" y="111.4">D4</text>
<text x="187.8" y="113.9">D5</text>
<text x="202.3" y="111.4">AREF</text>
<text x="217" y="111.4">GND</text>
<text x="225.9" y="111.4">GND</text>
<text x="187.8" y="119">D7</text>
<text x="187.8" y="116.4">D6</text>
<text x="204.6" y="116.4">A0</text>
<text x="204.6" y="119">A1</text>
<text x="187.8" y="121.5">D8</text>
<text x="187.8" y="124.1">D9</text>
<text x="204.6" y="121.5">A2</text>
<text x="204.6" y="124.1">A3</text>
<text x="187.8" y="126.6">D10</text>
<text x="187.8" y="129.1">D11</text>
<text x="187.8" y="131.7">D12</text>
<text x="200.4" y="127.2" transform="rotate(-90 200.4 127.2)">Arduino_Nano_v3.x</text>
<text x="204.6" y="126.6">A4</text>
<text x="204.6" y="129.1">A5</text>
<text x="204.6" y="131.7">A6</text>
<text x="25" y="137.8" transform="rotate(-90 25 137.8)">470</text>
<text x="32.6" y="137.8" transform="rotate(-90 32.6 137.8)">470</text>
<text x="187.8" y="134.2">D13</text>
<text x="198.3" y="137.9" transform="rotate(-90 198.3 137.9)">GND</text>
<text x="200.9" y="137.9" transform="rotate(-90 200.9 137.9)">GND</text>
<text x="204.6" y="134.2">A7</text>
<text x="184" y="140.4">470</text>
<text x="30.6" y="148.9" transform="rotate(-90 30.6 148.9)">PumpLed</text>
<text x="186.1" y="147.2">D3</text>
<text x="186.1" y="149.8">BlinkingLed</text>
<text x="22.2" y="151.1" transform="rotate(-90 22.2 151.1)">PressControlState</text>
</g>
<g font-size="1.8" fill="#a90000">
<text x="120.4" y="70.7" transform="rotate(-90 120.4 70.7)">~</text>
<text x="125.5" y="70.7" transform="rotate(-90 125.5 70.7)">~</text>
<text x="194.7" y="92.8" transform="rotate(-90 194.7 92.8)">30</text>
<text x="199.8" y="92.8" transform="rotate(-90 199.8 92.8)">17</text>
<text x="202.3" y="92.8" transform="rotate(-90 202.3 92.8)">27</text>
<text x="185.3" y="100.1">2</text>
<text x="207.6" y="100.1">28</text>
<text x="185.3" y="102.6">1</text>
<text x="185.3" y="105.2">5</text>
<text x="185.3" y="107.7">6</text>
<text x="208.2" y="102.6">3</text>
<text x="185.3" y="110.2">7</text>
<text x="185.3" y="112.8">8</text>
<text x="207.6" y="110.2">18</text>
<text x="184.7" y="117.9">10</text>
<text x="185.3" y="115.3">9</text>
<text x="207.6" y="115.3">19</text>
<text x="207.6" y="117.9">20</text>
<text x="184.7" y="120.4">11</text>
<text x="184.7" y="122.9">12</text>
<text x="184.7" y="125.5">13</text>
<text x="207.6" y="120.4">21</text>
<text x="207.6" y="122.9">22</text>
<text x="207.6" y="125.5">23</text>
<text x="184.7" y="128">14</text>
<text x="184.7" y="130.6">15</text>
<text x="207.6" y="128">24</text>
<text x="207.6" y="130.6">25</text>
<text x="184.7" y="133.1">16</text>
<text x="207.6" y="133.1">26</text>
<text x="197.2" y="140.4" transform="rotate(-90 197.2 140.4)">4</text>
<text x="199.8" y="141" transform="rotate(-90 199.8 141)">29</text>
<text x="77.4" y="148.3">1</text>
<text x="77.4" y="150.9">2</text>
<text x="77.4" y="153.4">3</text>
<text x="77.4" y="156">4</text>
<text x="77.4" y="158.5">5</text>
<text x="77.4" y="161">6</text>
<text x="77.4" y="163.6">7</text>
<text x="77.4" y="166.1">8</text>
</g>
<g font-size="1.4" fill="#006464">
<text x="185.1" y="17.2">Press_Control</text>
<text x="226" y="17.2">Pump</text>
<text x="88.6" y="41.4">+</text>
<text x="98.2" y="41.4">L</text>
<text x="98" y="46.5">N</text>
<text x="151.4" y="143">startPControl</text>
<text x="167" y="143">TestAlarm</text>
<text x="49.5" y="173.2">startPControl</text>
</g>
<g font-size="1.4" fill="#a90000">
<text x="183" y="23.9">~</text>
<text x="183" y="18.8">~</text>
<text x="197" y="23.9">~</text>
<text x="197" y="18.8">~</text>
<text x="223.7" y="23.9">~</text>
<text x="223.7" y="18.8">~</text>
<text x="276.3" y="25.1">1</text>
<text x="276.3" y="27.7">2</text>
<text x="275" y="34">1</text>
<text x="86.5" y="40.4">~</text>
<text x="100.5" y="40.4">~</text>
<text x="275" y="36.6">2</text>
<text x="86.5" y="45.5">~</text>
<text x="100.5" y="45.5">~</text>
<text x="162.9" y="48">8</text>
<text x="162.9" y="53.1">9</text>
<text x="171.2" y="53.1">1</text>
<text x="171.2" y="48">3</text>
<text x="171.2" y="50.5">5</text>
<text x="216.2" y="48">8</text>
<text x="216.2" y="53.1">9</text>
<text x="224.5" y="53.1">1</text>
<text x="224.5" y="48">3</text>
<text x="224.5" y="50.5">5</text>
</g>
<g font-size="1.4" fill="#840000">
<text x="233.2" y="63.4" transform="rotate(-90 233.2 63.4)">PumpState</text>
<text x="178.6" y="66.2" transform="rotate(-90 178.6 66.2)">pressControlState</text>
<text x="107.9" y="74.5">startPControl</text>
<text x="100.4" y="82.7">+Vcc</text>
<text x="82.1" y="88.4">arduino_PControl</text>
<text x="101.5" y="85.2">Gnd</text>
<text x="102.6" y="87.7">IN</text>
<text x="225.3" y="93.5">activeBuzzer</text>
<text x="235.5" y="98.6">passiveBuzzer</text>
<text x="162.2" y="111.3">arduino_PControl</text>
<text x="163.2" y="108.8">sonoff_PControl</text>
<text x="164.6" y="113.8">passiveBuzzer</text>
<text x="191.4" y="113.8">PWM</text>
<text x="191.6" y="108.7">PWM</text>
<text x="165.7" y="116.4">activeBuzzer</text>
<text x="168.5" y="118.9">pumpLed</text>
<text x="191.4" y="116.3">PWM</text>
<text x="167.6" y="124">PumpState</text>
<text x="191.4" y="123.9">PWM</text>
<text x="162.3" y="126.5">pressControlState</text>
<text x="191.9" y="129">PWM</text>
<text x="191.9" y="126.5">PWM</text>
<text x="86.3" y="163.4">startPControl</text>
<text x="86.7" y="165.9">testAlarm</text>
</g>
<g font-size="1.1" fill="#840000">
<text x="184.2" y="22.7">220Vac</text>
<text x="184.7" y="21.4">IN</text>
<text x="193.6" y="22.5">OUT</text>
<text x="225.3" y="22.2">220Vac</text>
</g>
<text font-size="1.1" fill="#840084" x="87.8" y="44">5Vcc</text>
<text font-size=".9" fill="#840084" x="87.9" y="43.1">Vdc</text>
<g font-size=".9" fill="#840000">
<text x="97.1" y="43.1">220V</text>
<text x="125.9" y="66.6">Gnd</text>
<text x="109" y="83">IN</text>
<text x="112.6" y="83.4" transform="rotate(-90 112.6 83.4)">R</text>
<text x="114.3" y="82.7">+Vcc</text>
<text x="124" y="83.7">NC</text>
<text x="114.4" y="87.9">GND</text>
<text x="124.1" y="87.7">NO</text>
</g>
</svg>
